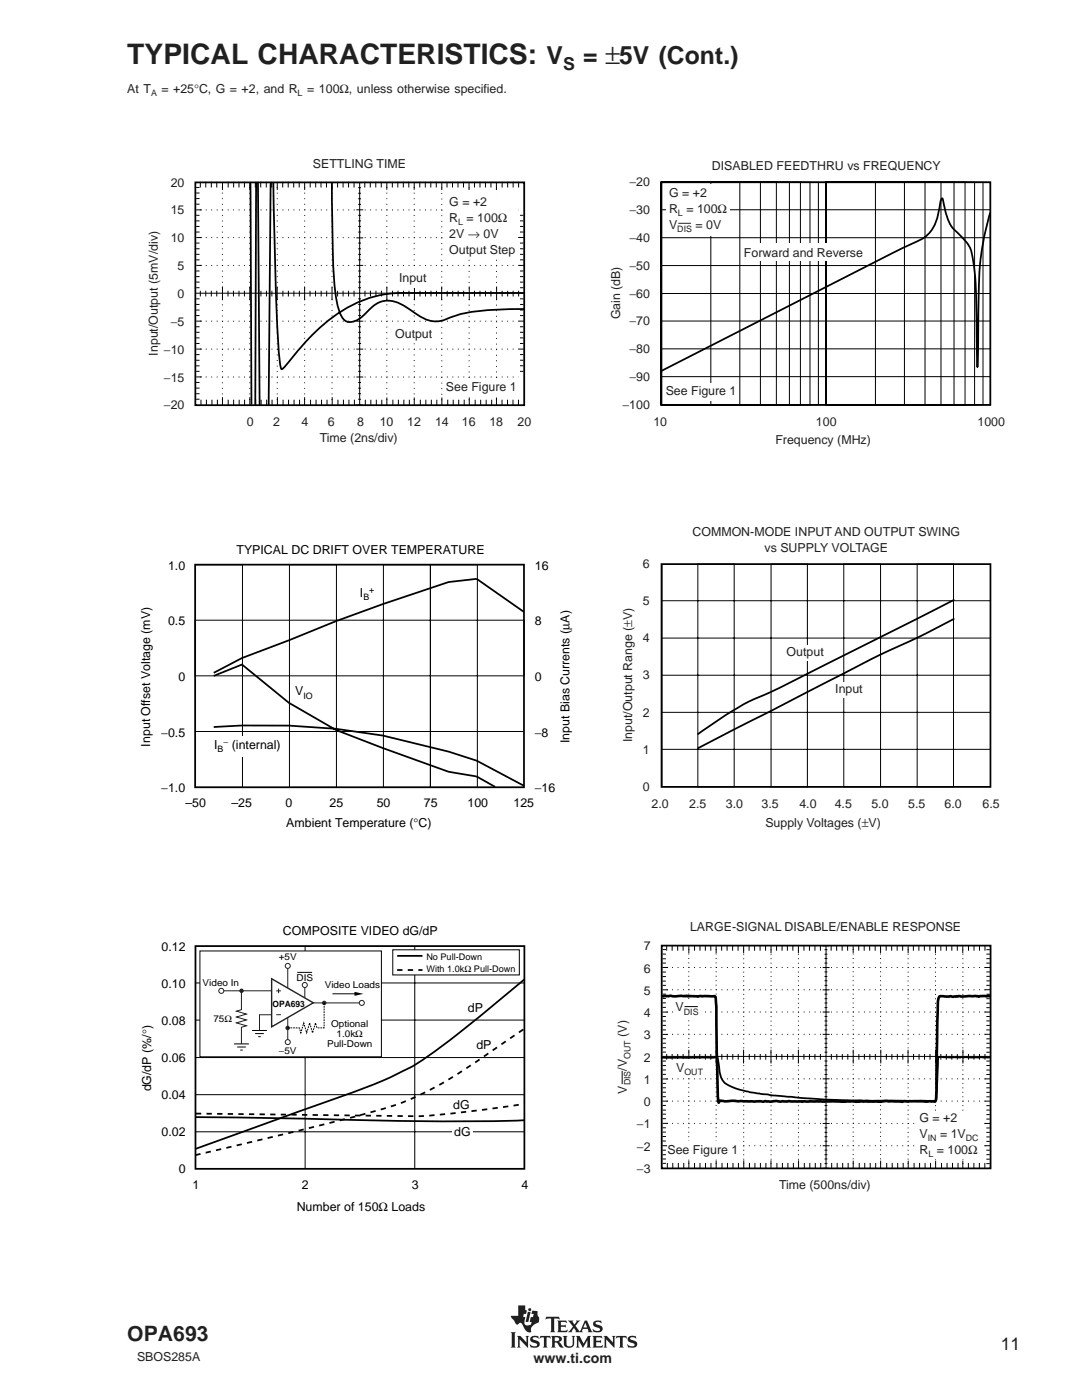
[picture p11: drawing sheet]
<svg xmlns="http://www.w3.org/2000/svg" width="216mm" height="279mm" viewBox="0 0 216 279" stroke-linecap="round" stroke-linejoin="round" font-family="sans-serif">
<g fill="#231f20">
<path d="M103.4 260.5h1.4v.9l.3 .1-.1 .7h-.5l-.1 .6h.4l-.2 1a.56 .56 0 0 0 .5 .7l.8-.1 .2-.6h-.4l.2-1h.4l.2-.6h-.5l.2-.6 1.1 .1-.1 .7 .4 .4v.7a.5 .5 0 0 1-.6 .6l-1 .8v.7a.2 .2 0 0 1 0 .2 .2 .2 0 0 1-.2 .1 2 2 0 0 1-1.6-1.6 .44 .44 0 0 0-.4-.3 .44 .44 0 0 0-.4 .3h-.3l-.2-.1-.9-1.3-.1-.3h1.5z" fill-rule="evenodd"/>
<path d="M105.3 261.8h.6l-.5 2h-.5z" fill-rule="evenodd"/>
<path d="M118.5 263.8l.4-.2 1-.1 .2 .6-.6-.3-.6 .1a.34 .34 0 0 0 0 .4 .34 .34 0 0 0 .4 .1 .77 .77 0 0 1 .9 .4 .77 .77 0 0 1-.2 .9l-.5 .2h-1l-.3-.7 .6 .4h.5a.36 .36 0 0 0 .4-.4 .36 .36 0 0 0-.5-.2 .75 .75 0 0 1-.7-.4 .75 .75 0 0 1 0-.8z" fill-rule="evenodd"/>
<path d="M111.2 263.5h1.8l.1 .6-.4-.3-.8 .1v.6h.8l.2-.2v.7l-.3-.2h-.7v.7l1 .1 .3-.3-.1 .6h-1.9l.2-.4v-1.6z" fill-rule="evenodd"/>
<path d="M109 262.8h2.5l.2 .6-.5-.3-.6 .1v2.4l.2 .3h-1l.2-.3v-2.4l-.7-.1-.4 .3z" fill-rule="evenodd"/>
<path d="M113.3 263.5h1.1l-.1 .3 .3 .5 .5-.6-.2-.2h.9l-1 1.1 .9 1.1 1-2.2h.4l.9 2.1 .3 .3h-1l.1-.2-.1-.5h-1l-.2 .5 .2 .2h-1.5l.1-.3-.4-.6-.4 .7 .1 .2h-.9l1-1.2z" fill-rule="evenodd"/>
<circle cx="105.7" cy="261.4" r=".31"/>
</g>
<path d="M116.8 264l.4 .9h-.8z" fill="#fff"/>
<g fill="#231f20">
<path d="M101.9 265.9h1l-.2 .2v2.6l.2 .2h-1l.2-.2v-2.6z" fill-rule="evenodd"/>
<path d="M103.2 266.6h.6l1.3 1.3-.1-1-.2-.3h.8l-.2 .3v2.1l-1.7-1.7v1.4l.2 .2h-.7l.2-.2v-1.8z" fill-rule="evenodd"/>
<path d="M112.3 266.6h.9l-.2 .3v1.4l.2 .3 .3 .1 .5-.1 .3-.3v-1.4l-.2-.3h.7l-.2 .3v1.3a1.05 1.05 0 0 1-1.1 .8 1.05 1.05 0 0 1-1-.8v-1.3z" fill-rule="evenodd"/>
<path d="M107.8 266.6h2l.1 .6-.4-.3-.4 .1v1.7l.2 .2h-1l.2-.3v-1.6l-.5-.1-.3 .3z" fill-rule="evenodd"/>
<path d="M106 266.8l.4-.2h1l.1 .5-.8-.2a.28 .28 0 0 0-.4 .1 .28 .28 0 0 0 .3 .4 .94 .94 0 0 1 1.1 1.1l-.6 .4-1.2 .1-.2-.7 .8 .4 .6-.1a.65 .65 0 0 0-.8-.7 .63 .63 0 0 1-.5-.4 .63 .63 0 0 1 .2-.7z" fill-rule="evenodd"/>
<path d="M114.9 266.6h.8l.7 1.5 .9-1.5h.6l-.2 .3v1.8l.3 .2h-1l.2-.2v-1.2l-.9 1.5-.9-1.6v1.2l.2 .3h-.7l.2-.3v-1.6z" fill-rule="evenodd"/>
<path d="M120.4 266.6h.7l1.2 1.3v-1l-.2-.3h.7l-.2 .3v2.1l-1.6-1.7v1.4l.2 .2h-.8l.2-.2v-1.8z" fill-rule="evenodd"/>
<path d="M118.2 266.6h1.8l.2 .6-.5-.3-.7 .1v.6h.7l.2-.2v.6l-.2-.1h-.7v.7l.9 .1 .4-.3-.1 .5h-2l.2-.2v-1.8z" fill-rule="evenodd"/>
<path d="M123 266.6h2l.1 .6-.3-.3-.5 .1v1.7l.2 .2h-1l.2-.2v-1.7l-.4-.1-.5 .3z" fill-rule="evenodd"/>
<path d="M125.4 266.8a1.44 1.44 0 0 1 1.3-.1l.1-.1 .2 .5-.4-.2a.51 .51 0 0 0-.8 .3l.1 .1a1.26 1.26 0 0 1 1.3 .9l-.3 .6-.6 .2h-.9l-.3-.7 .8 .4 .7-.1a.38 .38 0 0 0-.1-.5 .38 .38 0 0 0-.4-.1 .72 .72 0 0 1-.8-.3 .72 .72 0 0 1 .1-.9z" fill-rule="evenodd"/>
<path d="M110 266.6h1.3a.62 .62 0 0 1 .8 .5 .62 .62 0 0 1-.6 .7l1 1-.2 .2a1.03 1.03 0 0 1-1.1-.9l-.5-.2v.8l.2 .2h-.9l.2-.3v-1.6z" fill-rule="evenodd"/>
</g>
<path d="M110.7 266.9h.4a.39 .39 0 0 1 .5 .3 .39 .39 0 0 1-.4 .4h-.5z" fill-rule="evenodd" fill="#fff"/>
<g fill="none" stroke="#000" stroke-width=".2">
<path d="M132.2 193.1h1.1M132.2 197.5h1.1M132.2 189.5h.7M132.2 190.4h.7M132.2 198.4h.7M132.2 195.8h.7M132.2 194h.7M132.2 194.9h.7M132.2 191.3h.7M132.2 192.2h.7M132.2 199.3h.7M132.2 196.7h.7"/>
<path d="M133 188.6v1.1M134.1 188.6v1.1M135.2 188.6v1.1M136.3 188.6v1.1M137.4 188.8v1.4M138.6 188.6v1.1M139.7 188.6v1.1M140.7 188.6v1.1M141.8 188.6v1.1M142.9 188.8v1.4M144 188.6v1.1M145.1 188.6v1.1"/>
<path d="M146.2 188.6v1.1M147.3 188.6v1.1M148.4 188.8v1.4M149.5 188.6v1.1M150.6 188.6v1.1M151.7 188.6v1.1M152.8 188.6v1.1M153.8 188.8v1.4M155 188.6v1.1M156.1 188.6v1.1M157.1 188.6v1.1M158.2 188.6v1.1"/>
<path d="M159.3 188.8v1.4M160.4 188.6v1.1M161.5 188.6v1.1M162.6 188.6v1.1M163.7 188.6v1.1M164.1 188.8h1.3M164.2 193.1h1.3M164.2 197.5h1.3M164.5 191.3h.6M164.5 189.5h.6M164.5 190.4h.6M164.5 198.4h.6"/>
<path d="M164.5 194.9h.6M164.5 192.2h.6M164.5 195.7h.6M164.5 194h.6M164.5 196.7h.6M164.5 199.3h.6M164.8 188.7v44.5M165.8 188.6v1.1M166.9 188.6v1.1M168 188.6v1.1M169.1 188.6v1.1M170.2 188.8v1.4"/>
<path d="M171.3 188.6v1.1M172.4 188.6v1.1M173.5 188.6v1.1M174.6 188.6v1.1M175.7 188.8v1.4M176.8 188.6v1.1M177.9 188.6v1.1M179 188.6v1.1M180.1 188.6v1.1M181.2 188.8v1.4M182.3 188.6v1.1M183.4 188.6v1.1"/>
<path d="M184.4 188.6v1.1M185.5 188.6v1.1M186.6 188.8v1.4M187.7 188.6v1.1M188.8 188.6v1.1M189.9 188.6v1.1M191 188.6v1.1M192.1 188.8v1.4M193.3 188.6v1.1M194.4 188.6v1.1M195.4 188.6v1.1M196.5 193.1h1.1"/>
<path d="M196.5 197.5h1.1M196.5 188.6v1.1M196.8 191.3h.7M196.8 189.5h.7M196.8 190.4h.7M196.8 192.2h.7M196.8 195.8h.7M196.8 194h.7M196.8 194.9h.7M196.8 196.6h.7M196.8 198.4h.7M196.8 199.3h.7"/>
<path d="M132 210.8h65.5M132.2 202h1.1M132.2 206.4h1.1M132.2 219.8h1.1M132.2 215.3h1.1M132.2 207.3h.7M132.2 210h.7M132.2 200.1h.7M132.2 201h.7M132.2 202.9h.7M132.2 204.6h.7M132.2 205.5h.7"/>
<path d="M132.2 203.8h.7M132.2 208.2h.7M132.2 209.1h.7M132.2 213.5h.7M132.2 211.8h.7M132.2 212.7h.7M132.2 218h.7M132.2 216.2h.7M132.2 217.1h.7M132.2 218.9h.7M132.2 214.4h.7M133 210.3v1.2"/>
<path d="M134.1 210.3v1.2M135.2 210.3v1.2M136.3 210.3v1.2M137.4 209.5v2.7M138.6 210.3v1.2M139.6 210.3v1.2M140.7 210.3v1.2M141.8 210.3v1.2M142.9 209.5v2.7M144 210.3v1.2M145.1 210.3v1.2M146.2 210.3v1.2"/>
<path d="M147.3 210.3v1.2M148.4 209.5v2.7M149.5 210.3v1.2M150.6 210.3v1.2M151.7 210.3v1.2M152.8 210.3v1.2M153.8 209.5v2.7M154.9 210.3v1.2M156 210.3v1.2M157.1 210.3v1.2M158.2 210.3v1.2M159.3 209.5v2.7"/>
<path d="M160.4 210.3v1.2M161.5 210.3v1.2M162.6 210.3v1.2M163.7 210.3v1.2M164.2 202h1.3M164.2 206.4h1.3M164.2 215.3h1.3M164.2 219.8h1.3M164.5 210h.6M164.5 204.6h.6M164.5 205.5h.6M164.5 203.8h.6"/>
<path d="M164.5 208.2h.6M164.5 201.1h.6M164.5 207.3h.6M164.5 211.8h.6M164.5 212.7h.6M164.5 214.4h.6M164.5 216.2h.6M164.5 217.1h.6M164.5 217.9h.6M164.5 218.9h.6M164.5 213.5h.6M164.5 209.1h.6"/>
<path d="M164.5 202.9h.6M164.5 200.2h.6M165.9 210.3v1.2M167 210.3v1.2M168.1 210.3v1.2M169.2 210.3v1.2M170.2 209.5v2.7M171.4 210.3v1.2M172.5 210.3v1.2M173.6 210.3v1.2M174.7 210.3v1.2M175.8 209.5v2.7"/>
<path d="M176.9 210.3v1.2M178 210.3v1.2M179.1 210.3v1.2M180.1 210.3v1.2M181.2 209.5v2.7M182.3 210.3v1.2M183.4 210.3v1.2M184.5 210.3v1.2M185.6 210.3v1.2M186.7 209.5v2.7M187.7 210.3v1.2M188.8 210.3v1.2"/>
<path d="M189.9 210.3v1.2M191 210.3v1.2M192.1 209.5v2.7M193.3 210.3v1.2M194.4 210.3v1.2M195.4 210.3v1.2M196.5 202h1.1M196.5 206.4h1.1M196.5 215.3h1.1M196.5 219.8h1.1M196.5 210.3v1.2M196.8 202.9h.7"/>
<path d="M196.8 205.5h.7M196.8 208.2h.7M196.8 200.2h.7M196.8 201.1h.7M196.8 204.7h.7M196.8 203.7h.7M196.8 209.1h.7M196.8 207.3h.7M196.8 210h.7M196.8 213.5h.7M196.8 211.8h.7M196.8 212.6h.7"/>
<path d="M196.8 214.4h.7M196.8 218h.7M196.8 216.2h.7M196.8 217.1h.7M196.8 218.9h.7M132.1 228.7h1.2M132.2 224.2h1.1M132.2 231.3h.7M132.2 229.5h.7M132.2 230.4h.7M132.2 221.5h.7M132.2 226.8h.7"/>
<path d="M132.2 225.1h.7M132.2 232.2h.7M132.2 220.6h.7M132.2 222.4h.7M132.2 223.3h.7M132.2 227.7h.7M132.2 225.9h.7M133.2 232.1v1.1M134.2 232.1v1.1M135.3 232.1v1.1M136.4 232.1v1.1M137.4 231.6v1.6"/>
<path d="M138.6 232.1v1.1M139.7 232.1v1.1M140.8 232.1v1.1M141.9 232.1v1.1M142.9 231.6v1.6M144.1 232.1v1.1M145.2 232.1v1.1M146.3 232.1v1.1M147.3 232.1v1.1M148.4 231.6v1.6M149.5 232.1v1.1M150.6 232.1v1.1"/>
<path d="M151.7 232.1v1.1M152.8 232.1v1.1M153.8 231.6v1.6M155 232.1v1.1M156.1 232.1v1.1M157.2 232.1v1.1M158.3 232.1v1.1M159.3 231.6v1.6M160.5 232.1v1.1M161.6 232.1v1.1M162.7 232.1v1.1M163.8 232.1v1.1"/>
<path d="M164.1 233.2h1.3M164.2 224.2h1.3M164.2 228.7h1.3M164.5 231.3h.6M164.5 229.5h.6M164.5 232.2h.6M164.5 230.4h.6M164.5 220.6h.6M164.5 221.5h.6M164.5 223.3h.6M164.5 226h.6M164.5 227.8h.6"/>
<path d="M164.5 226.8h.6M164.5 225.1h.6M164.5 222.4h.6M166 232.1v1.1M167 232.1v1.1M168.1 232.1v1.1M169.2 232.1v1.1M170.2 231.6v1.6M171.4 232.1v1.1M172.5 232.1v1.1M173.6 232.1v1.1M174.7 232.1v1.1"/>
<path d="M175.7 231.6v1.6M176.9 232.1v1.1M178 232.1v1.1M179.1 232.1v1.1M180.2 232.1v1.1M181.2 231.6v1.6M182.4 232.1v1.1M183.5 232.1v1.1M184.6 232.1v1.1M185.7 232.1v1.1M186.7 231.6v1.6M187.9 232.1v1.1"/>
<path d="M189 232.1v1.1M190.1 232.1v1.1M191.2 232.1v1.1M192.1 231.6v1.6M193.2 232.1v1.1M194.3 232.1v1.1M195.4 232.1v1.1M196.5 224.2h1.1M196.5 228.7h1.1M196.5 232.1v1.1M196.8 231.3h.7M196.8 232.2h.7"/>
<path d="M196.8 222.4h.7M196.8 220.7h.7M196.8 221.5h.7M196.8 223.3h.7M196.8 226.9h.7M196.8 225.1h.7M196.8 226h.7M196.8 227.8h.7M196.8 229.6h.7M196.8 230.4h.7"/>
</g>
<path d="M133 197.5h63.7M133 193.1h63.7M133 202h63.7M133 206.4h63.7M133 219.7h63.8M133 215.3h63.8M133 224.2h63.8M133 228.7h63.8" fill="none" stroke="#000" stroke-width=".2" stroke-dasharray=".2 .9" stroke-linecap="butt"/>
<path d="M132 188.7h65.7v44.5h-65.7z" fill="none" stroke="#000" stroke-width=".35"/>
<g fill="none" stroke="#000" stroke-width=".2" stroke-dasharray=".2 .7" stroke-linecap="butt">
<path d="M137.4 189.4v20.8M142.9 189.4v20.8M148.4 189.5v20.7M153.9 189.5v20.7M159.3 189.5v20.7M170.2 189.4v20.8M175.7 189.4v20.8M181.2 189.5v20.7M186.7 189.5v20.7M192.1 189.5v20.7M137.4 211.6v20.8M142.9 211.6v20.8"/>
<path d="M148.4 211.7v20.7M153.9 211.7v20.7M159.3 211.7v20.7M170.2 211.6v20.8M175.7 211.6v20.8M181.2 211.7v20.7M186.7 211.7v20.7M192.1 211.7v20.7"/>
</g>
<g fill="#fff">
<path d="M183.2 221.8h12.2v9.5h-12.2z"/>
<path d="M133 227.8h14.6v3.5h-14.6z"/>
<path d="M134.4 211.4h6.3v3.8h-6.3z"/>
<path d="M134.3 199.4h5.5v3.7h-5.5z"/>
</g>
<g fill="#fff" stroke="#000" stroke-width=".2">
<path d="M136.6 200.9h2.6z"/>
<path d="M124.1 213.7v2.7z"/>
</g>
<path d="M39 188.8h65.6v44.5h-65.6zM197.5 211h-10.3l-.5 8.7h-14.3l-7.9-.3-10.5-.8-4.4-.6a12.1 12.1 0 0 1-5.1-2 6.6 6.6 0 0 1-1.1-3.9l-.3-1.1-1 .1h-10.1M39 222.9l17.8 .3 18.9 .4a515 515 0 0 0 28.9 0" fill="none" stroke="#000" stroke-width=".35"/>
<path d="M132.3 198.8h10.1a.43 .43 0 0 1 .4 .6l.4 19 .2 1.7a.84 .84 0 0 1 1.2-.3l1.7-.1 6.1 .2 .3-.2 1.1 .2 1.2-.2 .7 .2 1.7-.2 2.7 .2 1.6-.2 6.3 .2 1.1-.1 6.8 .1 .9-.2 9.7 .2a8.9 8.9 0 0 0 .4-3.7l.2-15.7a2.07 2.07 0 0 1 .5-1.7l2.6 .1 1.1-.1h3.2l.8 .1 2-.2 .2 .1" fill="none" stroke="#000" stroke-width=".53"/>
<path d="M39 196.2h65.6M60.9 188.8v44.5M82.8 188.8v44.5M39 203.6h65.6M39 211.1h65.6M39 218.5h65.6M39 225.9h65.6" fill="none" stroke="#000" stroke-width=".2"/>
<path d="M39 230.5a726 726 0 0 0 39.5-9.8 73.7 73.7 0 0 0 18.6-10.2l7.5-5.2M39.1 222.2l28.5 .4a269.8 269.8 0 0 0 18.8 0l8.6-.9 9.6-1.4" fill="none" stroke="#000" stroke-width=".35" stroke-dasharray="1.1 1.1" stroke-linecap="butt"/>
<path d="M39.9 189.8h36.2v21.1h-36.2z" fill="#fff" stroke="#000" stroke-width=".2"/>
<path d="M54.2 195.3l8.3 4.8-8.3 4.8z" fill="none" stroke="#231f20" stroke-width=".28"/>
<g fill="#fff" stroke="#231f20" stroke-width=".2">
<circle cx="72.2" cy="200.2" r=".5"/>
<circle cx="44.2" cy="197.8" r=".5"/>
</g>
<path d="M54.3 197.7h-9.6M55.1 197.7h.9M55.6 197.3v.9M54.1 202.5h-2.3v3.1M55.1 202.5h.9M62.4 200.2h9.3" fill="none" stroke="#231f20" stroke-width=".2"/>
<g fill="#231f20" stroke="#231f20" stroke-width=".2">
<circle cx="64.7" cy="200.2" r=".34"/>
<circle cx="57.4" cy="205.2" r=".34"/>
</g>
<g fill="#fff" stroke="#231f20" stroke-width=".2">
<circle cx="57.4" cy="192.8" r=".5"/>
<circle cx="57.4" cy="208" r=".5"/>
</g>
<path d="M48.2 197.7v3.8l-1 .3 2 .6-2 .6 2 .6-2 .5 2 .6-1 .3v3.3M57.4 193.2v4M57.4 203.1v4.3" fill="none" stroke="#231f20" stroke-width=".2"/>
<path d="M57.4 205.1h2.3l.3 1 .6-2 .6 2 .6-2 .6 2 .6-2 .2 1h1.5v-5" fill="none" stroke="#000" stroke-width=".2" stroke-dasharray=".4 .2" stroke-linecap="butt"/>
<path d="M59.3 194.1h3M46.7 208.3h3M47.3 209h1.8M47.9 209.6h.5M50.3 205.7h3M50.9 206.3h1.7M51.5 206.9h.5" fill="none" stroke="#000" stroke-width=".2"/>
<circle cx="48.2" cy="197.7" r=".34" fill="#231f20" stroke="#231f20" stroke-width=".2"/>
<circle cx="60.8" cy="196.6" r=".5" fill="#fff" stroke="#231f20" stroke-width=".2"/>
<path d="M60.8 197v2.1" fill="none" stroke="#231f20" stroke-width=".2"/>
<path d="M78.4 189.5h25.2v5.1h-25.2z" fill="#fff" stroke="#000" stroke-width=".2"/>
<path d="M66.3 198.3h5.1" fill="none" stroke="#000" stroke-width=".2"/>
<path d="M70.7 197.9l1.8 .4-1.8 .4z" fill="#000"/>
<path d="M79.2 190.8h5.1M104.6 195.5l-.3 .3a264.5 264.5 0 0 1-20.9 16.4 85 85 0 0 1-17 7.2l-27.4 9.9" fill="none" stroke="#000" stroke-width=".35"/>
<path d="M79.2 193.6h5.1" fill="none" stroke="#000" stroke-width=".35" stroke-dasharray="1.1 1.1" stroke-linecap="butt"/>
<path d="M90.2 225.1h4v1.9h-4z" fill="#fff"/>
<path d="M132 112.6h65.6v44.4h-65.6zM190.3 119.7l-27 13.7a193 193 0 0 1-14.6 7l-3.8 2.3-5.6 3.8M190.3 123.5l-5.4 2.9a384.3 384.3 0 0 0-23.7 11.7l-21.9 11.2" fill="none" stroke="#000" stroke-width=".35"/>
<path d="M132 119.9h65.6M132.1 112.6v44.4h65.5M139.2 112.6h7.3v44.4h-7.3zM153.9 112.6h7.2v44.4h-7.2zM168.4 112.6h7.3v44.4h-7.3zM183 112.6h7.3v44.4h-7.3zM132 127.3h65.6M132 134.8h65.6M132 142.2h65.6M132 149.5h65.6" fill="none" stroke="#000" stroke-width=".2"/>
<g fill="#fff">
<path d="M156.3 128.7h8.5v3.1h-8.5z"/>
<path d="M166.1 136.1h6.6v3.1h-6.6z"/>
</g>
<path d="M39 112.7h9.4v44.4h-9.4zM57.8 112.7h9.3v44.4h-9.3zM76.5 112.7h9.4v44.4h-9.4zM85.9 112.7h9.4v44.4h-9.4zM38.9 123.8h65.7v11.1h-65.7zM38.9 146h65.7" fill="none" stroke="#000" stroke-width=".2"/>
<path d="M38.9 112.7h65.7v44.4h-65.7z" fill="none" stroke="#000" stroke-width=".35"/>
<g fill="#fff">
<path d="M58.3 136.3h4.6v4h-4.6z"/>
<path d="M70.9 116.6h4.6v4.1h-4.6z"/>
<path d="M41 146.9h16.2v4.1h-16.2z"/>
</g>
<path d="M132 36.4h65.6v44.4h-65.6zM42.7 134.9l5.6-2.3 9.3 7.7 9.4 5.4 9.4 3.6 13.1 4.7 5.6 1 3.7 2M104.5 122.1l-9.4-6.6-5.6 .7-13.1 4.4-9.4 3.4-9.4 3.8-9.3 3.5-5.6 3M42.7 145.1a136.3 136.3 0 0 1 33.7 1.7l13.1 3.2 5.6 1.8 9.4 5" fill="none" stroke="#000" stroke-width=".35"/>
<g fill="none" stroke="#000" stroke-width=".2">
<path d="M131.9 36.4h9.9v44.4h-9.9zM132 36.4h15.6v44.4h-15.6zM132 36.4h19.7v44.4h-19.7zM132 36.4h22.9v44.4h-22.9zM132 36.4h25.5v44.4h-25.5zM132 36.4h27.7v44.4h-27.7zM132 36.4h29.6v44.4h-29.6zM132 36.4h31.3v44.4h-31.3zM132 36.4h32.8v44.4h-32.8zM164.8 36.4h15.7v44.4h-15.7zM164.8 36.4h19.8v44.4h-19.8zM164.8 36.4h23v44.4h-23z"/>
<path d="M164.8 36.4h25.6v44.4h-25.6zM164.8 36.4h27.8v44.4h-27.8zM164.8 36.4h29.7v44.4h-29.7zM164.8 36.4h31.3v44.4h-31.3zM164.8 36.4h32.9v44.4h-32.9zM164.8 36.4h9.9v44.4h-9.9zM132 41.9h65.6M132 53h65.6M132 58.6h65.6M132 47.4h65.6M132 69.6h65.6M132 75.2h65.6"/>
<path d="M132 64.1h65.6"/>
</g>
<g fill="#fff">
<path d="M133 36.8h12.6v10.2h-12.6z"/>
<path d="M148.2 48.6h24.4v3.5h-24.4z"/>
<path d="M132.7 76.4h14.5v3.5h-14.5z"/>
</g>
<path d="M39 36.4h65.6v44.5h-65.6zM197.6 42.5a59.9 59.9 0 0 0-2.4 18.5l-.2 12.3-.1-9.1a68.4 68.4 0 0 0-1-13.5 7.9 7.9 0 0 0-2.9-4.3l-.3-.3a8.4 8.4 0 0 1-2.4-5.3l-.3-1.2a2.58 2.58 0 0 0-.5 1.9 7.6 7.6 0 0 1-4.5 6.7l-5 2.4-46 23.4" fill="none" stroke="#000" stroke-width=".35"/>
<path d="M135.3 44.6h2.6" fill="none" stroke="#231f20" stroke-width=".2"/>
<g fill="none" stroke="#000" stroke-width=".2">
<path d="M39.1 38.5h.7M39.1 37.4h.7M39.1 39.6h.7M40 36.3v1.1M41.1 36.3v1.1M42.2 36.3v1.1M43.3 36.3v1.1M44.4 36.5v1.4M45.5 36.3v1.1M46.6 36.3v1.1M47.7 36.3v1.1M48.8 36.3v1.1"/>
<path d="M49.8 36.5v1.4M50.9 36.3v1.1M52 36.3v1.1M53.1 36.3v1.1M54.2 36.3v1.1M55.3 36.5v1.4M56.4 36.3v1.1M57.5 36.3v1.1M58.6 36.3v1.1M59.7 36.3v1.1M60.8 36.5v1.4M61.9 36.3v1.1"/>
<path d="M63 36.3v1.1M64.1 36.3v1.1M65.1 36.3v1.1M66.3 36.5v1.4M67.4 36.3v1.1M68.5 36.3v1.1M69.6 36.3v1.1M70.6 36.3v1.1M71 36.4h1.4M71.5 39.7h.5M71.5 37.5h.5M71.5 38.6h.5"/>
<path d="M71.8 36.4v44.5M72.8 36.3v1.1M73.9 36.3v1.1M75 36.3v1.1M76.1 36.3v1.1M77.2 36.5v1.4M78.3 36.3v1.1M79.4 36.3v1.1M80.5 36.3v1.1M81.6 36.3v1.1M82.6 36.5v1.4M83.8 36.3v1.1"/>
<path d="M84.9 36.3v1.1M86 36.3v1.1M87.1 36.3v1.1M88.2 36.5v1.4M89.2 36.3v1.1M90.3 36.3v1.1M91.4 36.3v1.1M92.5 36.3v1.1M93.6 36.5v1.4M94.7 36.3v1.1M95.8 36.3v1.1M96.9 36.3v1.1"/>
<path d="M98 36.3v1.1M99.1 36.5v1.4M100.2 36.3v1.1M101.3 36.3v1.1M102.4 36.3v1.1M103.5 36.3v1.1M38.9 58.5h65.6M39.1 59.6h.7M39.1 57.4h.7M39.1 56.3h.7M39.1 55.2h.7M39.1 49.6h.7"/>
<path d="M39.1 48.5h.7M39.1 51.9h.7M39.1 46.3h.7M39.1 45.2h.7M39.1 43h.7M39.1 54.1h.7M39.1 44.1h.7M39.1 40.7h.7M39.1 50.8h.7M39.2 47.4h1.1M39.2 53h1.1M39.2 41.9h1.1"/>
<path d="M40 58v1.2M41.1 58v1.2M42.2 58v1.2M43.3 58v1.2M44.4 57.2v2.7M45.5 58v1.2M46.6 58v1.2M47.7 58v1.2M48.8 58v1.2M49.8 57.2v2.7M51 58v1.2M52.1 58v1.2"/>
<path d="M53.2 58v1.2M54.3 58v1.2M55.3 57.2v2.7M56.4 58v1.2M57.5 58v1.2M58.6 58v1.2M59.7 58v1.2M60.8 57.2v2.7M61.9 58v1.2M63 58v1.2M64.1 58v1.2M65.2 58v1.2"/>
<path d="M66.3 57.2v2.7M67.4 58v1.2M68.5 58v1.2M69.6 58v1.2M70.6 58v1.2M71.1 53h1.4M71.1 41.9h1.4M71.1 47.5h1.4M71.5 59.6h.5M71.5 57.4h.5M71.5 56.3h.5M71.5 55.2h.5"/>
<path d="M71.5 49.6h.5M71.5 48.5h.5M71.5 51.9h.5M71.5 46.3h.5M71.5 45.2h.5M71.5 43h.5M71.5 54.1h.5M71.5 44.1h.5M71.5 50.8h.5M71.5 40.8h.5M72.8 58v1.2M73.9 58v1.2"/>
<path d="M75 58v1.2M76.1 58v1.2M77.2 57.2v2.7M78.3 58v1.2M79.4 58v1.2M80.5 58v1.2M81.6 58v1.2M82.7 57.2v2.7M83.8 58v1.2M84.9 58v1.2M86 58v1.2M87.1 58v1.2"/>
<path d="M88.1 57.2v2.7M89.2 58v1.2M90.3 58v1.2M91.4 58v1.2M92.5 58v1.2M93.6 57.2v2.7M94.7 58v1.2M95.8 58v1.2M96.9 58v1.2M98 58v1.2M99.1 57.2v2.7M100.2 58v1.2"/>
<path d="M101.3 58v1.2M102.4 58v1.2M103.4 47.4h1.1M103.4 53h1.1M103.5 58v1.2M103.8 59.6h.6M103.8 57.4h.6M103.8 56.3h.6M103.8 55.2h.6M103.8 49.6h.6M103.8 48.5h.6M103.8 51.9h.6"/>
<path d="M103.8 46.3h.6M103.8 45.2h.6M103.8 43h.6M103.8 54.1h.6M103.8 44.1h.6M103.8 50.8h.6M39.1 73h.7M39.1 70.8h.7M39.1 74.1h.7M39.1 71.9h.7M39.1 68.6h.7M39.1 67.4h.7"/>
<path d="M39.1 66.3h.7M39.1 65.2h.7M39.1 63h.7M39.1 61.9h.7M39.1 78.6h.7M39.1 76.3h.7M39.1 79.7h.7M39.1 77.5h.7M39.1 60.8h.7M39.2 64.1h1.1M39.2 69.7h1.1M39.2 75.2h1.1"/>
<path d="M40.1 79.8v1.1M41.2 79.8v1.1M42.3 79.8v1.1M43.4 79.8v1.1M44.4 79.3v1.6M45.5 79.8v1.1M46.6 79.8v1.1M47.7 79.8v1.1M48.8 79.8v1.1M49.8 79.3v1.6M51 79.8v1.1M52.1 79.8v1.1"/>
<path d="M53.2 79.8v1.1M54.3 79.8v1.1M55.4 79.3v1.6M56.5 79.8v1.1M57.6 79.8v1.1M58.7 79.8v1.1M59.8 79.8v1.1M60.8 79.3v1.6M62 79.8v1.1M63.1 79.8v1.1M64.2 79.8v1.1M65.3 79.8v1.1"/>
<path d="M66.3 79.3v1.6M67.4 79.8v1.1M68.5 79.8v1.1M69.6 79.8v1.1M70.7 79.8v1.1M71.1 64.1h1.4M71.1 69.7h1.4M71.1 75.2h1.4M71.5 73h.5M71.5 70.8h.5M71.5 74.1h.5M71.5 71.9h.5"/>
<path d="M71.5 68.6h.5M71.5 67.4h.5M71.5 66.3h.5M71.5 65.2h.5M71.5 63h.5M71.5 61.9h.5M71.5 78.6h.5M71.5 76.3h.5M71.5 79.7h.5M71.5 77.5h.5M71.5 60.8h.5M72.9 79.8v1.1"/>
<path d="M74 79.8v1.1M75.1 79.8v1.1M76.2 79.8v1.1M77.2 79.3v1.6M78.4 79.8v1.1M79.5 79.8v1.1M80.6 79.8v1.1M81.7 79.8v1.1M82.7 79.3v1.6M83.9 79.8v1.1M85 79.8v1.1M86.1 79.8v1.1"/>
<path d="M87.2 79.8v1.1M88.2 79.3v1.6M89.3 79.8v1.1M90.4 79.8v1.1M91.5 79.8v1.1M92.6 79.8v1.1M93.6 79.3v1.6M94.8 79.8v1.1M95.9 79.8v1.1M97 79.8v1.1M98.1 79.8v1.1M99.1 79.3v1.6"/>
<path d="M100.2 79.8v1.1M101.3 79.8v1.1M102.4 79.8v1.1M103.4 64.1h1.1M103.4 69.7h1.1M103.5 79.8v1.1M103.8 70.8h.6M103.8 74.1h.6M103.8 71.9h.6M103.8 68.6h.6M103.8 67.4h.6M103.8 66.3h.6"/>
<path d="M103.8 65.2h.6M103.8 63h.6M103.8 61.9h.6M103.8 73h.6M103.8 60.8h.6M71 80.8h1.4"/>
</g>
<g fill="none" stroke="#000" stroke-width=".2" stroke-dasharray=".2 .9" stroke-linecap="butt">
<path d="M44.4 37.3v20.3M49.8 37.3v20.3M55.3 37.3v20.3M60.8 37.3v20.3M66.3 37.3v20.3M77.2 37.3v20.3M82.6 37.3v20.3M88.1 37.4v20.3M93.6 37.4v20.3M99.1 37.4v20.3M40 47.4h63.4M40 53h63.4"/>
<path d="M40 41.9h63.4M44.4 59.6v20.3M49.8 59.6v20.3M55.3 59.6v20.3M60.8 59.6v20.3M66.3 59.6v20.3M77.2 59.6v20.3M82.6 59.6v20.3M88.1 59.7v20.2M93.6 59.7v20.2M99.1 59.7v20.2M40 64.1h63.4"/>
<path d="M40 69.7h63.4M40 75.2h63.4"/>
</g>
<g fill="#fff">
<path d="M89.1 38.6h14.1v13h-14.1z"/>
<path d="M88.8 75.6h14.5v3.5h-14.5z"/>
<path d="M79 53.9h6.9v3.4h-6.9z"/>
<path d="M78.3 64.9h8.6v3.5h-8.6z"/>
</g>
<path d="M50 36.4l.2 44.4M51.1 36.4l-.2 44.4M51.5 36.3l.3 44.5M54 36.4l-.4 44.5M54.5 36.4a760.6 760.6 0 0 0 1.2 34.8l.3 2.2 .2 .3 .6-.5a50.2 50.2 0 0 1 10.9-10.8 23.4 23.4 0 0 1 15.3-3.9h21.6M66.2 36.4v.1a318.3 318.3 0 0 0 .7 21.7l.2 1.2a9.2 9.2 0 0 0 1.6 4.4 2.39 2.39 0 0 0 3.2-.3l1.2-1.1a5.6 5.6 0 0 1 5.2-2.3 15.6 15.6 0 0 1 5.1 2.8 5.9 5.9 0 0 0 6.7 .4l2.4-.8 2.7-.4 3.9-.3 5.5-.1" fill="none" stroke="#000" stroke-width=".35"/>
<text font-size="5.6" fill="#231f20" x="25.4" y="12.9">TYPICAL CHARACTERISTICS:</text>
<g font-size="4.9" fill="#231f20">
<text x="109.1" y="12.9">V</text>
<text x="116.3" y="12.9">= ±5V (Cont.)</text>
</g>
<text font-size="4.2" fill="#231f20" x="25.4" y="267.7">OPA693</text>
<g font-size="3.5" fill="#231f20">
<text x="112.4" y="14.1">S</text>
<text x="199.7" y="269.3">11</text>
</g>
<text font-size="2.8" fill="#231f20" x="106.5" y="272">www.ti.com</text>
<g font-size="2.5" fill="#231f20">
<text x="25.4" y="18.5">At T</text>
<text x="32.2" y="18.5">= +25°C, G = +2, and R</text>
<text x="61.3" y="18.5">= 100Ω, unless otherwise specified.</text>
<text x="62.4" y="33.5">SETTLING TIME</text>
<text x="142.1" y="33.9">DISABLED FEEDTHRU vs FREQUENCY</text>
<text x="34.1" y="37.2">20</text>
<text x="89.7" y="41.1">G = +2</text>
<text x="125.6" y="37.2">−20</text>
<text x="133.5" y="39.3">G = +2</text>
<text x="34.1" y="42.8">15</text>
<text x="89.7" y="47.4">2V → 0V</text>
<text x="89.7" y="44.2">R = 100</text>
<text x="99.3" y="44.2">Ω</text>
<text x="125.6" y="42.7">−30</text>
<text x="133.5" y="45.6">V</text>
<text x="133.5" y="42.4">R = 100Ω</text>
<text x="138.8" y="45.6">= 0V</text>
<text x="34.1" y="48.4">10</text>
<text x="35.4" y="53.9">5</text>
<text x="89.7" y="50.6">Output Step</text>
<text x="125.6" y="48.3">−40</text>
<text x="125.6" y="53.8">−50</text>
<text x="148.5" y="51.2">Forward and Reverse</text>
<text x="35.4" y="59.5">0</text>
<text x="79.6" y="56.3">Input</text>
<text x="125.6" y="59.4">−60</text>
<text x="34.1" y="65">−5</text>
<text x="123.7" y="63.7" transform="rotate(-90 123.7 63.7)">Gain (dB)</text>
<text x="125.6" y="64.9">−70</text>
<text x="31.5" y="71" transform="rotate(-90 31.5 71)">Input/Output (5mV/div)</text>
<text x="32.7" y="70.6">−10</text>
<text x="78.9" y="67.4">Output</text>
<text x="125.6" y="70.5">−80</text>
<text x="32.7" y="76.1">−15</text>
<text x="125.6" y="76.1">−90</text>
<text x="32.7" y="81.7">−20</text>
<text x="89" y="78.1">See Figure 1</text>
<text x="124.2" y="81.6">−100</text>
<text x="132.8" y="78.9">See Figure 1</text>
<text x="49.3" y="84.9">0</text>
<text x="54.5" y="84.9">2</text>
<text x="60.1" y="84.9">4</text>
<text x="63.8" y="88.2">Time (2ns/div)</text>
<text x="65.4" y="84.9">6</text>
<text x="71.2" y="84.9">8</text>
<text x="75.8" y="84.9">10</text>
<text x="81.2" y="84.9">12</text>
<text x="86.8" y="84.9">14</text>
<text x="92.2" y="84.9">16</text>
<text x="97.7" y="84.9">18</text>
<text x="103.3" y="84.9">20</text>
<text x="130.4" y="85">10</text>
<text x="154.7" y="88.6">Frequency (MHz)</text>
<text x="162.8" y="85">100</text>
<text x="195" y="85">1000</text>
<text x="138.2" y="107">COMMON-MODE INPUT AND OUTPUT SWING</text>
<text x="128.3" y="113.4">6</text>
<text x="152.6" y="110.2">vs SUPPLY VOLTAGE</text>
<text x="128.3" y="120.8">5</text>
<text x="128.3" y="128.2">4</text>
<text x="157" y="130.9">Output</text>
<text x="128.3" y="135.6">3</text>
<text x="128.3" y="143">2</text>
<text x="166.7" y="138.4">Input</text>
<text x="126.1" y="148.1" transform="rotate(-90 126.1 148.1)">Input/Output Range (±V)</text>
<text x="128.3" y="150.4">1</text>
<text x="128.3" y="157.8">0</text>
<text x="130" y="161.2">2.0</text>
<text x="137.5" y="161.2">2.5</text>
<text x="144.9" y="161.2">3.0</text>
<text x="152" y="161.2">3.5</text>
<text x="159.5" y="161.2">4.0</text>
<text x="166.6" y="161.2">4.5</text>
<text x="173.9" y="161.2">5.0</text>
<text x="181.2" y="161.2">5.5</text>
<text x="188.5" y="161.2">6.0</text>
<text x="196.1" y="161.2">6.5</text>
<text x="152.7" y="165">Supply Voltages (±V)</text>
<text x="137.7" y="185.9">LARGE-SIGNAL DISABLE/ENABLE RESPONSE</text>
<text x="128.5" y="189.6">7</text>
<text x="128.5" y="194.1">6</text>
<text x="128.5" y="198.5">5</text>
<text x="128.5" y="203">4</text>
<text x="134.8" y="201.8">V</text>
<text x="125.1" y="206.9" transform="rotate(-90 125.1 206.9)">(V)</text>
<text x="128.5" y="207.4">3</text>
<text x="125.1" y="213.7" transform="rotate(-90 125.1 213.7)">/V</text>
<text x="128.5" y="211.9">2</text>
<text x="134.9" y="213.9">V</text>
<text x="125.1" y="218.3" transform="rotate(-90 125.1 218.3)">V</text>
<text x="128.5" y="216.3">1</text>
<text x="128.5" y="220.8">0</text>
<text x="127.1" y="225.2">−1</text>
<text x="183.5" y="223.9">G = +2</text>
<text x="183.5" y="227.1">V</text>
<text x="187.6" y="227.1">= 1V</text>
<text x="127.1" y="229.7">−2</text>
<text x="133.2" y="230.3">See Figure 1</text>
<text x="183.5" y="230.3">R</text>
<text x="186.9" y="230.3">= 100Ω</text>
<text x="127.1" y="234.1">−3</text>
<text x="155.5" y="237.3">Time (500ns/div)</text>
<text x="27.3" y="271.6">SBOS285A</text>
</g>
<g font-size="2.5">
<text x="33.5" y="113.7">1.0</text>
<text x="47.2" y="110.6">TYPICAL DC DRIFT OVER TEMPERATURE</text>
<text x="106.7" y="113.7">16</text>
<text x="71.8" y="119.1">I</text>
<text x="33.5" y="124.8">0.5</text>
<text x="106.7" y="124.8">8</text>
<text x="35.6" y="135.9">0</text>
<text x="106.7" y="135.9">0</text>
<text x="58.9" y="138.8">V</text>
<text x="30" y="149" transform="rotate(-90 30 149)">Input Offset Voltage (mV)</text>
<text x="32.2" y="147">−0.5</text>
<text x="42.7" y="149.4">I</text>
<text x="46.3" y="149.4">(internal)</text>
<text x="106.7" y="147">−8</text>
<text x="113.6" y="148.3" transform="rotate(-90 113.6 148.3)">Input Bias Currents (µA)</text>
<text x="32.2" y="158.1">−1.0</text>
<text x="37" y="161.2">–50</text>
<text x="46.2" y="161.2">–25</text>
<text x="56.9" y="161.2">0</text>
<text x="65.8" y="161.2">25</text>
<text x="75.2" y="161.2">50</text>
<text x="84.6" y="161.2">75</text>
<text x="93.3" y="161.2">100</text>
<text x="102.5" y="161.2">125</text>
<text x="106.7" y="158.1">−16</text>
<text x="57.1" y="165">Ambient Temperature (°C)</text>
<text x="32.2" y="189.7">0.12</text>
<text x="56.5" y="186.6">COMPOSITE VIDEO dG/dP</text>
<text x="32.2" y="197.1">0.10</text>
<text x="93.4" y="202">dP</text>
<text x="32.2" y="204.5">0.08</text>
<text x="95.1" y="209.4">dP</text>
<text x="32.2" y="211.9">0.06</text>
<text x="30.2" y="217.8" transform="rotate(-90 30.2 217.8)">dG/dP (%/°)</text>
<text x="32.2" y="219.3">0.04</text>
<text x="90.4" y="221.2">dG</text>
<text x="32.2" y="226.8">0.02</text>
<text x="90.6" y="226.7">dG</text>
<text x="35.7" y="234.2">0</text>
<text x="38.4" y="237.3">1</text>
<text x="60.2" y="237.3">2</text>
<text x="82.2" y="237.3">3</text>
<text x="104.1" y="237.3">4</text>
<text x="59.2" y="241.6">Number of 150Ω Loads</text>
</g>
<g font-size="1.9">
<text x="55.6" y="191.7">+5V</text>
<text x="40.4" y="196.7">Video In</text>
<text x="59.2" y="195.7">DIS</text>
<text x="64.8" y="197.1">Video Loads</text>
<text x="42.6" y="204">75Ω</text>
<text x="65.3" y="209">Pull-Down</text>
<text x="66.1" y="205">Optional</text>
<text x="67.1" y="207">1.0kΩ</text>
<text x="55.7" y="210.4">−5V</text>
</g>
<g font-size="1.8" fill="#231f20">
<text x="30.1" y="19.1">A</text>
<text x="59.4" y="19.1">L</text>
<text x="91.4" y="45">L</text>
<text x="135.1" y="46.3">DIS</text>
<text x="135.3" y="43.2">L</text>
<text x="136.5" y="202.5">DIS</text>
<text x="125.8" y="211.3" transform="rotate(-90 125.8 211.3)">OUT</text>
<text x="136.6" y="214.6">OUT</text>
<text x="125.8" y="216.6" transform="rotate(-90 125.8 216.6)">DIS</text>
<text x="185.1" y="227.8">IN</text>
<text x="192.7" y="227.8">DC</text>
<text x="185.3" y="231">L</text>
</g>
<g font-size="1.8">
<text x="72.5" y="119.8">B</text>
<text x="73.7" y="118.4">+</text>
<text x="60.6" y="139.5">IO</text>
<text x="44.6" y="148.7">−</text>
<text x="43.4" y="150.1">B</text>
<text x="85.1" y="191.6">No Pull-Down</text>
<text x="85.1" y="194">With 1.0kΩ Pull-Down</text>
</g>
<text font-size="1.7" x="54.4" y="200.9">OPA693</text>
</svg>
